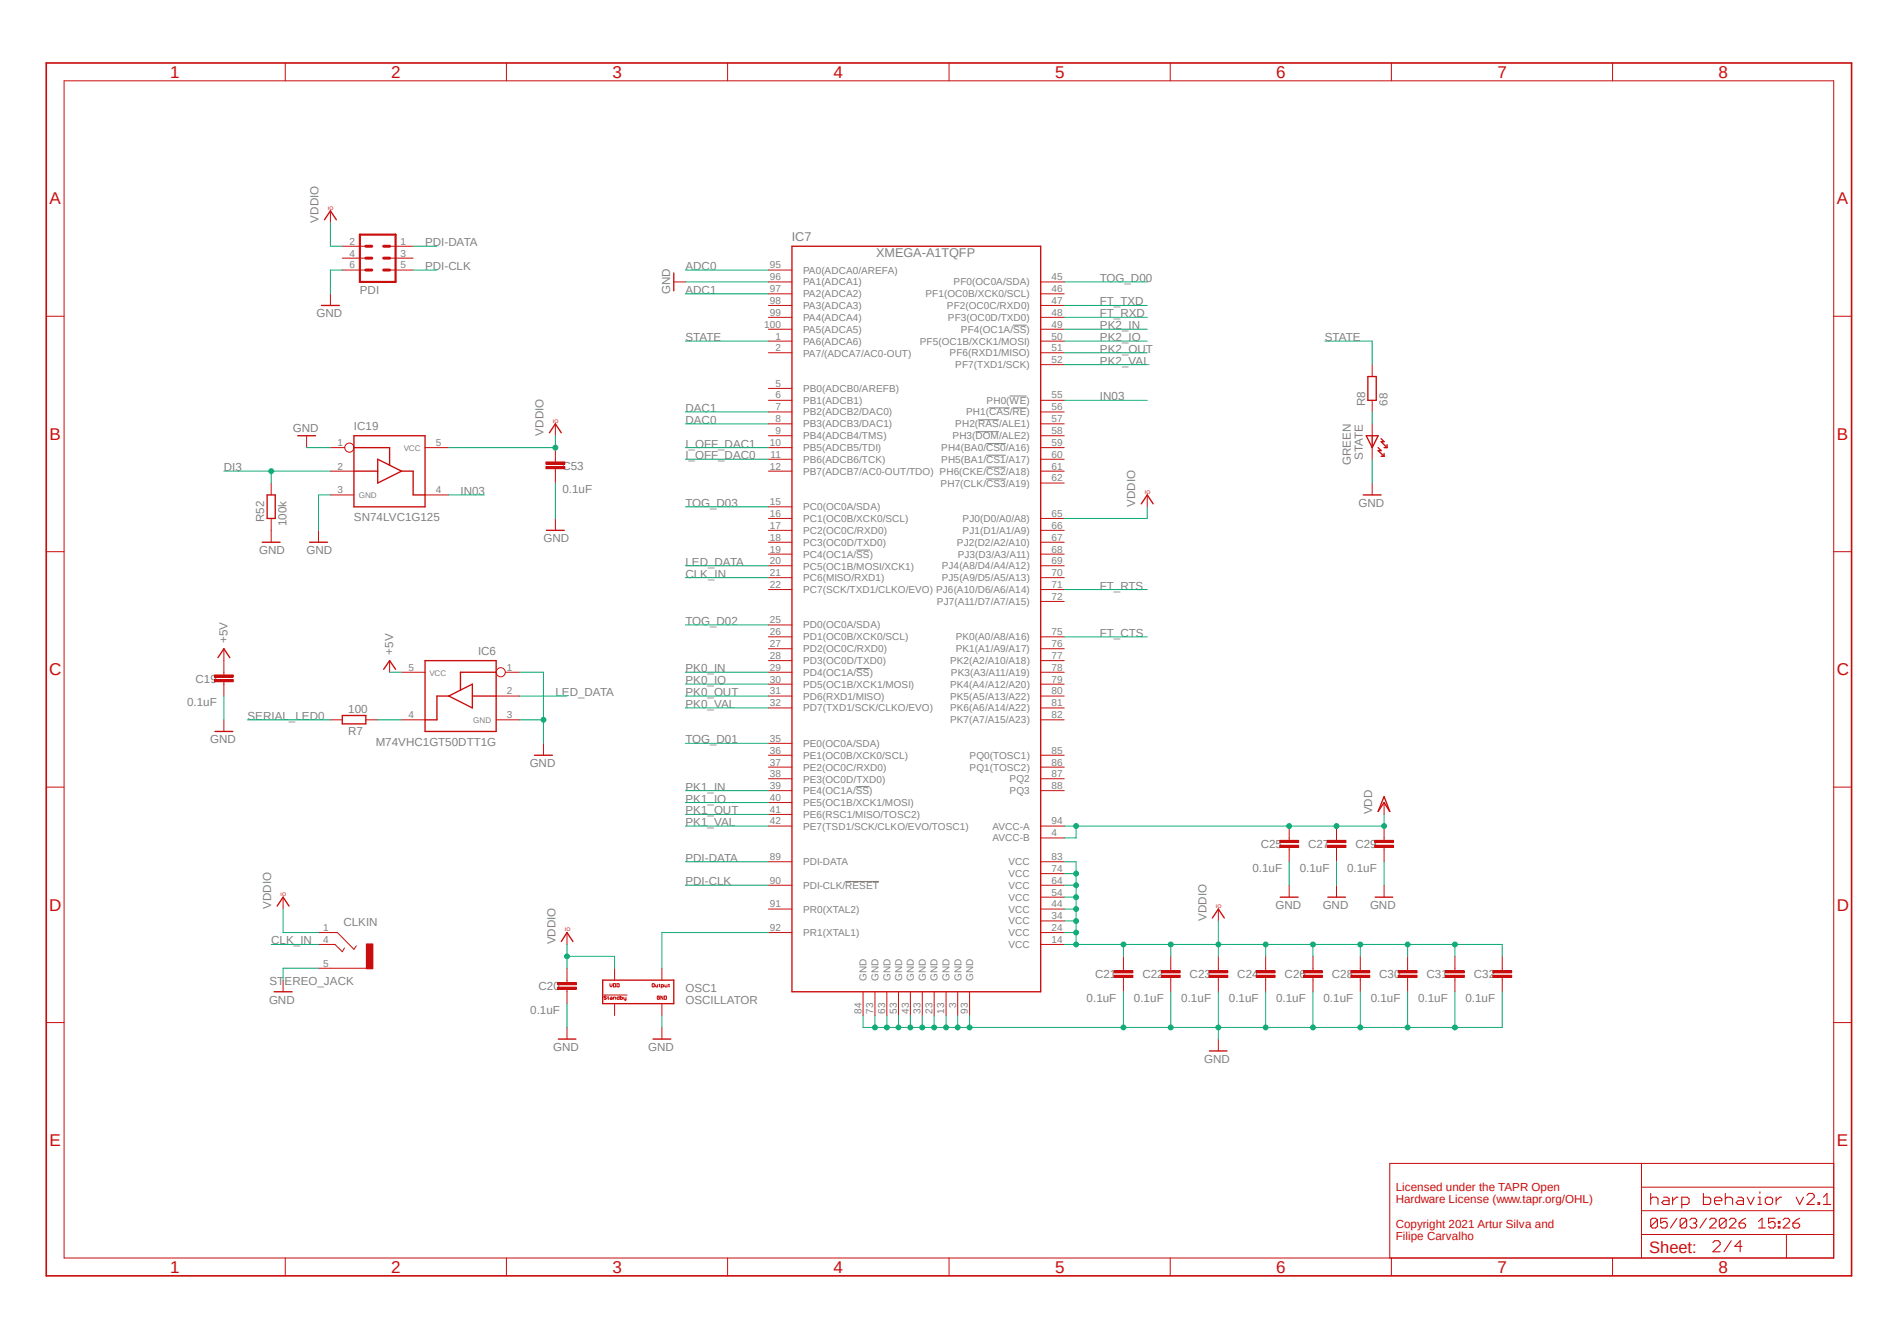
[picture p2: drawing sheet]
<svg xmlns="http://www.w3.org/2000/svg" width="297mm" height="210mm" viewBox="0 0 297 210" stroke-linecap="round" stroke-linejoin="round" font-family="sans-serif">
<path d="M6.9 9.6l283.3 190.6M290.2 9.6l-283.3 190.6" fill="none" stroke="#fff" stroke-width=".16"/>
<g fill="none" stroke="#808080" stroke-width=".16">
<path d="M158.6 50.9h2.1M152.7 67.6h3.7M153.2 65.7h3.2M154.4 69.5h3.1M154.4 71.3h3.1M154.4 73.2h3.1M154.4 75h3.1M154.9 63.9h3.2M158.1 62h2.6M158.5 63.9h2.2M134.1 86.1h2.1M134.1 104.7h2.1"/>
<path d="M132.3 138h5.3M134 123.2h2.1"/>
</g>
<g fill="none" stroke="#c90d0c" stroke-width=".21">
<path d="M214.2 59h1.3v3.7h-1.3zM213.4 77.5h2.8M213.9 68.2h1.9l-1 1.9zM215.8 70.1l.4 .5h-.4l.9 .9M216.2 68.7l.5 .5h-.5l1 .9M216.2 71.5h.5M216.7 70.1h.5M216.7 71v.5M217.2 69.6v.5M87.9 147.4l.9-1.4 .9 1.4M94.4 153.5h11.1v3.7h-11.1zM87.4 162.7h2.8"/>
<path d="M102.2 162.7h2.8"/>
</g>
<g fill="none" stroke="#c90d0c" stroke-width=".16">
<path d="M10 12.7h277.1v184.3h-277.1zM44.7 9.9v2.8M79.3 9.9v2.8M113.9 9.9v2.8M148.6 9.9v2.8M183.2 9.9v2.8M217.8 9.9v2.8M252.5 9.9v2.8M7.2 49.5h2.8M214.8 57.1v1.9M287.1 49.5h2.8M214.8 62.7v1.8"/>
<path d="M214.8 66.4v5.5M214.8 75.6v1.9M7.2 86.4h2.8M287.1 86.4h2.8M7.2 123.3h2.8M287.1 123.3h2.8M51.7 146h1.1l2.6 2.7 .4-.6M51.7 147.9h.8l1.1 1.2 .3-.6M51.7 151.6h5.7M87.3 154.6h3v.3h-3zM87.3 153.9h3v.3h-3zM88.8 146v1.9"/>
<path d="M88.8 151.6v2.2M88.8 155v2.2M94.5 155.8h3.7M94.9 156.1l-.1-.1-.2 .1 .1 .2h.2l-.1 .2-.2-.1M95.1 156.2h.2M95.2 156.1l.1 .4M95.5 154.1v.3l.2 .2 .1-.2v-.3M95.6 156.2l.2 .1v.2h-.2l-.1-.1 .1-.1h.2M96.1 154.1h.3l-.1 .5h-.2zM96.1 156.5v-.3l.3 .1v.2M96.2 151.6v1.9M96.2 157.2v1.8"/>
<path d="M96.6 154.1h.3v.5h-.3zM96.9 156v.5h-.2l-.1-.2 .3-.1M97.2 156v.5h.2l.1-.2-.3-.1M97.7 156.2v.2l.3 .1M98 156.2v.4l-.2 .1M102.2 154.1h.2v.5l-.3-.1zM102.7 154.2v.4h.3v-.4M103.2 154.2h.1M103.3 156.1l-.1-.1-.3 .1 .1 .4 .3-.1v-.1h-.2M103.3 154.1v.5M103.5 154.6h.3l.1-.3-.4-.1v.5M103.6 151.6v1.9"/>
<path d="M103.6 157.2v1.8M103.8 156v.5l-.3-.5v.5M104 156l.4 .1-.1 .4h-.3zM104.1 154.2l.1 .4h.2v-.4M104.6 154.2h.2M104.7 154.1l.1 .5M7.2 160.1h2.8M88.8 160.9v1.8M103.6 160.9v1.8M287.1 160.1h2.8M44.7 197v2.8M79.3 197v2.8"/>
<path d="M113.9 197v2.8M148.6 197v2.8M183.2 197v2.8M217.8 197v2.8M252.5 197v2.8M257 193.3h30.1M257 182.2v14.8M257 189.6h30.1M257 185.9h30.1M279.7 193.3v3.7M287.1 182.2h-69.5v14.8"/>
</g>
<path d="M7.2 9.9h282.7v189.9h-282.7z" fill="none" stroke="#c90d0c" stroke-width=".25"/>
<g fill="none" stroke="#c90d0c" stroke-width=".17">
<path d="M258.4 186.9v1.7M258.4 187.7l.3-.2h.6l.3 .2v.9M259.5 191.1l-.3-.3h-.5l-.3 .3v1M259.5 191.1v1l-.3 .2h-.5l-.3-.2M259.5 191.1l-1.1 1M260.5 187.5h.5l.3 .2v.9h-.8l-.3-.3 .3-.3h.8M261 190.8h-1v.8l.5-.3h.3l.2 .3v.5l-.2 .2h-.5l-.3-.2M261.9 187.5v1.1M262.6 190.8l-1.1 1.5M262.7 187.5h-.2l-.6 .5M263.3 188.6h.9l.3-.3v-.6l-.3-.2h-.9v1.7M264.1 191.1l-.3-.3h-.5l-.2 .3v1"/>
<path d="M264.1 191.1v1l-.3 .2h-.5l-.2-.2M264.1 191.1l-1 1M264.6 191.1l.2-.3h.6l.2 .3v.2l-.2 .3M265.1 191.6h.3M265.4 191.6l.2 .2v.3l-.2 .2h-.6l-.2-.2M266.7 186.9v1.7h.9l.2-.3v-.6l-.2-.2h-.9M267.2 190.8l-1.1 1.5M267.7 191.1l.2-.3h.5l.3 .3v.2l-1 1h1M268.2 194.6l.3-.3h.6l.2 .3v.3l-1.1 1.1h1.1M268.4 188h1.2v-.3l-.3-.2h-.6l-.3 .2v.6l.3 .3h.6M270.1 187.7l.3-.2h.6l.3 .2v.9M270.1 186.9v1.7"/>
<path d="M270.3 191.1l-.3-.3h-.5l-.3 .3v1M270.3 191.1v1l-.3 .2h-.5l-.3-.2M270.3 191.1l-1.1 1M270.8 191.1l.2-.3h.5l.3 .3v.2l-1 1h1M271.1 194.3l-1.2 1.7M272.1 187.5h.6l.3 .2v.9h-.9l-.3-.3 .3-.3h.9M272.3 191.6h.7l.3 .2v.3l-.3 .2h-.5l-.2-.2zM272.8 195.2h-1.2l.9-.9v1.7M273.3 190.8l-.5 .3-.5 .5M273.6 187.5l.5 1.1 .6-1.1M275.3 187.5h.2v1.1M275.3 188.6h.5"/>
<path d="M275.3 192.3h1.1M275.3 191.3l.6-.5v1.5M275.5 186.6v.3M276.4 187.7l.3-.2h.5l.3 .2v.6l-.3 .3h-.5l-.3-.3zM277.9 190.8h-1v.8l.5-.3h.3l.2 .3v.5l-.2 .2h-.5l-.3-.2M278.1 187.5v1.1M278.4 192.1h.3v.2h-.3zM278.4 191.3h.3v.3h-.3zM278.9 187.5h-.2l-.6 .5M279.2 191.1l.2-.3h.6l.2 .3v.2l-1 1h1M280.7 191.6h.8l.3 .2v.3l-.3 .2h-.5l-.3-.2zM281.2 187.5l.6 1.1 .6-1.1"/>
<path d="M281.8 190.8l-.5 .3-.6 .5M282.9 187.2l.3-.3h.6l.3 .3v.3l-1.2 1.1h1.2M284.6 188.3h.3v.3h-.3zM285.5 188.6h1.1M285.5 187.5l.5-.6v1.7"/>
</g>
<path d="M87.3 154.8h3M87.3 154.1h3" fill="none" stroke="#c90d0c" stroke-width=".34"/>
<path d="M57.4 147.8h1v3.9h-1z" fill-rule="evenodd" fill="#c90d0c"/>
<g fill="none" stroke="#c90d0c" stroke-width=".16">
<path d="M51.7 33v1.9M53.6 38.6h3.7M61 38.6h3.7M51.7 46v1.8M53.6 40.4h3.7M53.6 42.3h3.7M61 40.4h3.7M61 42.3h3.7M105.5 44.2h1.8M120.3 42.3h3.7M120.3 47.8h3.7M120.3 49.7h3.7"/>
<path d="M120.3 51.6h3.7M120.3 44.2h3.7M120.3 46h3.7M120.3 53.4h3.7M120.3 55.2h3.7M162.9 47.8h3.7M162.9 49.7h3.7M162.9 51.6h3.7M162.9 44.2h3.7M162.9 46h3.7M162.9 53.4h3.7M162.9 55.2h3.7"/>
<path d="M162.9 57.1h3.7M42.5 75.6v1.9M48 68.2v1.9M51.7 70.1h2.3M51.7 73.8h3.7M51.7 77.5h3.7M66.5 70.1h3.8M66.5 77.5h3.8M85.5 73.1h2.9v.3h-2.9zM85.5 72.3h2.9v.4h-2.9zM87 66.4v1.8M87 70.1v2.2"/>
<path d="M87 73.4v2.2M120.3 62.7h3.7M120.3 64.5h3.7M120.3 79.4h3.7M120.3 66.4h3.7M120.3 60.8h3.7M120.3 68.2h3.7M120.3 70.1h3.7M120.3 71.9h3.7M120.3 73.8h3.7M162.9 62.7h3.7M162.9 64.5h3.7"/>
<path d="M162.9 66.4h3.7M162.9 68.2h3.7M162.9 70.1h3.7M162.9 71.9h3.7M162.9 73.8h3.7M162.9 75.6h3.7M179.6 77.5v1.9M42.5 81.2v3.7M49.9 83.1v1.8M87 81.2v1.9M120.3 81.2h3.7M120.3 83.1h3.7"/>
<path d="M120.3 84.9h3.7M120.3 86.8h3.7M120.3 88.6h3.7M120.3 90.5h3.7M120.3 92.3h3.7M120.3 97.9h3.7M120.3 99.7h3.7M162.9 81.2h3.7M162.9 83.1h3.7M162.9 84.9h3.7M162.9 86.8h3.7M162.9 88.6h3.7"/>
<path d="M162.9 90.5h3.7M162.9 92.3h3.7M162.9 99.7h3.7M162.9 94.2h3.7M33.6 106.4h2.9v.4h-2.9zM33.6 105.7h2.9v.3h-2.9zM35.1 101.6v4.1M35.1 106.8v2.2M35.1 112.7v1.9M51.7 112.7h1.9M57.3 112.7h1.8M61 103.5v1.8"/>
<path d="M62.9 105.3h3.6M62.9 112.7h3.6M77.7 109h3.7M77.7 112.7h3.7M79.1 105.3h2.3M85.1 116.4v1.9M120.3 105.3h3.7M120.3 118.3h3.7M120.3 110.9h3.7M120.3 107.1h3.7M120.3 116.4h3.7M120.3 109h3.7"/>
<path d="M120.3 103.5h3.7M120.3 101.6h3.7M162.9 105.3h3.7M162.9 118.3h3.7M162.9 110.9h3.7M162.9 107.1h3.7M162.9 109h3.7M162.9 103.5h3.7M162.9 101.6h3.7M162.9 112.7h3.7M120.3 135h3.7M120.3 138.6h3.7"/>
<path d="M120.3 120.1h3.7M120.3 122h3.7M120.3 123.8h3.7M120.3 125.7h3.7M120.3 127.6h3.7M120.3 129.4h3.7M162.9 135h3.7M162.9 131.2h3.7M162.9 138.6h3.7M162.9 120.1h3.7M162.9 136.8h3.7M162.9 122h3.7"/>
<path d="M162.9 123.8h3.7M162.9 129.4h3.7M200.4 132.4h2.9v.3h-2.9zM200.4 131.6h2.9v.4h-2.9zM201.8 129.4v2.2M201.8 132.7v2.3M201.8 138.6v1.9M207.8 132.4h2.9v.3h-2.9zM207.8 131.6h2.9v.4h-2.9zM209.3 129.4v2.2M209.3 132.7v2.3M209.3 138.6v1.9"/>
<path d="M215.2 132.4h3v.3h-3zM215.2 131.6h3v.4h-3zM216.7 125.7v1.9M216.7 129.4v2.2M216.7 132.7v2.3M216.7 138.6v1.9M44.3 140.5v1.9M44.3 153.5v1.8M49.9 151.6h1.8M49.9 146h1.8M49.9 147.9h1.8M57.4 147.8h1v3.9h-1z"/>
<path d="M120.3 146h3.7M120.3 142.4h3.7M135.1 155.3v3.7M137 155.3v3.7M138.9 155.3v3.7M140.7 155.3v3.7M142.5 155.3v3.7M144.4 155.3v3.7M146.3 155.3v3.7M148.1 155.3v3.7M149.9 155.3v3.7M151.8 155.3v3.7"/>
<path d="M162.9 146h3.7M162.9 147.9h3.7M162.9 142.4h3.7M162.9 140.5h3.7M162.9 144.2h3.7M174.4 152.7h3v.4h-3zM174.4 152h3v.4h-3zM175.9 149.8v2.2M175.9 153.1v2.2M181.8 152.7h3v.4h-3zM181.8 152h3v.4h-3zM183.3 149.8v2.2"/>
<path d="M183.3 153.1v2.2M189.3 152.7h2.9v.4h-2.9zM189.3 152h2.9v.4h-2.9zM190.8 142.4v1.8M190.8 149.8v2.2M190.8 153.1v2.2M196.7 152.7h2.9v.4h-2.9zM196.7 152h2.9v.4h-2.9zM198.2 149.8v2.2M198.2 153.1v2.2M204.1 152.7h3v.4h-3zM204.1 152h3v.4h-3z"/>
<path d="M205.6 149.8v2.2M205.6 153.1v2.2M211.5 152.7h3v.4h-3zM211.5 152h3v.4h-3zM213 149.8v2.2M213 153.1v2.2M218.9 152.7h3v.4h-3zM218.9 152h3v.4h-3zM220.4 149.8v2.2M220.4 153.1v2.2M226.3 152.7h3v.4h-3zM226.3 152h3v.4h-3z"/>
<path d="M227.8 149.8v2.2M227.8 153.1v2.2M233.7 152.7h3v.4h-3zM233.7 152h3v.4h-3zM235.2 149.8v2.2M235.2 153.1v2.2M190.8 162.7v1.9"/>
<circle cx="54.7" cy="70.1" r=".72"/>
<circle cx="78.4" cy="105.3" r=".72"/>
</g>
<g fill="none" stroke="#c90d0c" stroke-width=".21">
<path d="M50.8 34.4l.9-1.4 1 1.4M124 38.6h38.9v116.7h-38.9zM50.3 47.8h2.8M105.5 42.8v2.8M41.8 77.5h1.3v3.7h-1.3zM46.6 68.2h2.8M55.4 68.2h11.1v11.2h-11.1zM55.4 73.8h3.7M55.4 70.1h5.6v2.8M59.1 71.9l3.8 1.9-3.8 1.8zM62.9 73.8h1.8v3.7h1.8M86 67.8l1-1.4 .9 1.4"/>
<path d="M178.7 78.9l.9-1.4 1 1.4M41.1 84.9h2.8M48.5 84.9h2.8M85.6 83.1h2.7M33.7 114.6h2.7M34.1 103l1-1.4 .9 1.4M53.6 112.1h3.7v1.3h-3.7zM60.1 104.8l.9-1.3 .9 1.3M66.5 103.5h11.2v11.1h-11.2zM70.3 109h-1.9v3.7h-1.9M72.1 108.1l1.9-1v3.8l-3.7-1.9M72.1 108.1l-1.8 .9"/>
<path d="M74 109h3.7M77.7 105.3h-5.6v2.8M83.7 118.3h2.8M216.7 124.8l.9 2.3-.9-1.4-.9 1.4zM42.9 155.3h2.8M43.4 141.9l.9-1.4 1 1.4M189.8 143.8l1-1.4 .9 1.4M200.4 140.5h2.8M207.9 140.5h2.8M215.3 140.5h2.8M189.4 164.6h2.7"/>
</g>
<g fill="none" stroke="#c90d0c" stroke-width=".34">
<path d="M56.3 36.7h5.6v7.5h-5.6zM85.5 73.2h2.9M85.5 72.5h2.9M33.6 106.6h2.9M33.6 105.9h2.9M200.4 132.5h2.9M200.4 131.8h2.9M207.8 132.5h2.9M207.8 131.8h2.9M215.2 132.5h3M215.2 131.8h3M174.4 152.9h3"/>
<path d="M174.4 152.2h3M181.8 152.9h3M181.8 152.2h3M189.3 152.9h2.9M189.3 152.2h2.9M196.7 152.9h2.9M196.7 152.2h2.9M204.1 152.9h3M204.1 152.2h3M211.5 152.9h3M211.5 152.2h3M218.9 152.9h3"/>
<path d="M218.9 152.2h3M226.3 152.9h3M226.3 152.2h3M233.7 152.9h3M233.7 152.2h3"/>
</g>
<path d="M57.3 38.6h.9M60.1 38.6h.9M57.3 42.3h.9M57.3 40.4h.9M60.1 42.3h.9M60.1 40.4h.9" fill="none" stroke="#c90d0c" stroke-width=".47"/>
<path d="M64.7 38.6h3.7M64.7 42.3h3.7M107.3 53.4h13M207.4 53.4h7.4v3.7M214.8 64.5v1.9M107.3 138.6h13M107.3 135h13M88.8 149.8h7.4v1.8M88.8 147.9v3.7" fill="none" stroke="#0dab76" stroke-width=".16"/>
<circle cx="88.8" cy="149.8" r=".38" fill="#0dab76"/>
<g fill="none" stroke="#0dab76" stroke-width=".16">
<path d="M51.7 34.9v3.7h1.9M44.3 142.4v3.6h5.6M166.6 147.9h24.2v1.9M175.9 147.9v1.9M183.3 147.9v1.9M205.6 147.9h22.2v1.9"/>
<circle cx="88.8" cy="149.8" r=".38"/>
</g>
<circle cx="175.9" cy="147.9" r=".38" fill="#0dab76"/>
<circle cx="175.9" cy="147.9" r=".38" fill="none" stroke="#0dab76" stroke-width=".16"/>
<circle cx="183.3" cy="147.9" r=".38" fill="#0dab76"/>
<g fill="none" stroke="#0dab76" stroke-width=".16">
<path d="M190.8 147.9h14.8v1.9M198.2 147.9v1.9"/>
<circle cx="183.3" cy="147.9" r=".38"/>
</g>
<circle cx="190.8" cy="147.9" r=".38" fill="#0dab76"/>
<circle cx="190.8" cy="147.9" r=".38" fill="none" stroke="#0dab76" stroke-width=".16"/>
<circle cx="198.2" cy="147.9" r=".38" fill="#0dab76"/>
<g fill="none" stroke="#0dab76" stroke-width=".16">
<path d="M166.6 135h1.9v12.9M166.6 138.6h1.9M166.6 136.8h1.9M166.6 146h1.9M166.6 144.2h1.9M166.6 142.4h1.9M166.6 140.5h1.9"/>
<circle cx="198.2" cy="147.9" r=".38"/>
</g>
<circle cx="168.5" cy="136.8" r=".38" fill="#0dab76"/>
<circle cx="168.5" cy="136.8" r=".38" fill="none" stroke="#0dab76" stroke-width=".16"/>
<circle cx="168.5" cy="138.6" r=".38" fill="#0dab76"/>
<circle cx="168.5" cy="138.6" r=".38" fill="none" stroke="#0dab76" stroke-width=".16"/>
<circle cx="168.5" cy="140.5" r=".38" fill="#0dab76"/>
<circle cx="168.5" cy="140.5" r=".38" fill="none" stroke="#0dab76" stroke-width=".16"/>
<circle cx="168.5" cy="142.4" r=".38" fill="#0dab76"/>
<circle cx="168.5" cy="142.4" r=".38" fill="none" stroke="#0dab76" stroke-width=".16"/>
<circle cx="168.5" cy="144.2" r=".38" fill="#0dab76"/>
<circle cx="168.5" cy="144.2" r=".38" fill="none" stroke="#0dab76" stroke-width=".16"/>
<circle cx="168.5" cy="146.1" r=".38" fill="#0dab76"/>
<circle cx="168.5" cy="146.1" r=".38" fill="none" stroke="#0dab76" stroke-width=".16"/>
<circle cx="168.5" cy="147.9" r=".38" fill="#0dab76"/>
<g fill="none" stroke="#0dab76" stroke-width=".16">
<path d="M213 147.9v1.9M220.4 147.9v1.9"/>
<circle cx="168.5" cy="147.9" r=".38"/>
</g>
<circle cx="205.6" cy="147.9" r=".38" fill="#0dab76"/>
<circle cx="205.6" cy="147.9" r=".38" fill="none" stroke="#0dab76" stroke-width=".16"/>
<circle cx="213" cy="147.9" r=".38" fill="#0dab76"/>
<circle cx="213" cy="147.9" r=".38" fill="none" stroke="#0dab76" stroke-width=".16"/>
<circle cx="220.4" cy="147.9" r=".38" fill="#0dab76"/>
<circle cx="220.4" cy="147.9" r=".38" fill="none" stroke="#0dab76" stroke-width=".16"/>
<circle cx="227.8" cy="147.9" r=".38" fill="#0dab76"/>
<g fill="none" stroke="#0dab76" stroke-width=".16">
<path d="M87 68.2v1.9h-16.7M190.8 144.2v3.7M227.8 147.9h7.4v1.9"/>
<circle cx="227.8" cy="147.9" r=".38"/>
</g>
<circle cx="87" cy="70.1" r=".38" fill="#0dab76"/>
<g fill="none" stroke="#0dab76" stroke-width=".16">
<path d="M53.6 42.3h-1.9v3.7M166.6 49.7h13M179.6 79.4v1.8h-13M214.8 71.9v3.7M49.9 151.6h-5.6v1.9M88.8 157.2v3.7M103.6 159v1.9M175.9 155.3v5.6h14.9M183.3 155.3v5.6M190.8 155.3v7.4"/>
<circle cx="87" cy="70.1" r=".38"/>
</g>
<circle cx="175.9" cy="160.9" r=".38" fill="#0dab76"/>
<circle cx="175.9" cy="160.9" r=".38" fill="none" stroke="#0dab76" stroke-width=".16"/>
<circle cx="183.3" cy="160.9" r=".38" fill="#0dab76"/>
<circle cx="183.3" cy="160.9" r=".38" fill="none" stroke="#0dab76" stroke-width=".16"/>
<circle cx="190.8" cy="160.9" r=".38" fill="#0dab76"/>
<g fill="none" stroke="#0dab76" stroke-width=".16">
<path d="M198.2 155.3v5.6M205.6 155.3v5.6h-14.8M135.1 160.9h40.8"/>
<circle cx="190.8" cy="160.9" r=".38"/>
</g>
<circle cx="198.2" cy="160.9" r=".38" fill="#0dab76"/>
<g fill="none" stroke="#0dab76" stroke-width=".16">
<path d="M135.1 159v1.9M137 159v1.9M138.9 159v1.9M140.7 159v1.9M142.5 159v1.9M144.4 159v1.9M146.3 159v1.9M148.1 159v1.9M149.9 159v1.9M151.8 159v1.9"/>
<circle cx="198.2" cy="160.9" r=".38"/>
</g>
<circle cx="137" cy="160.9" r=".38" fill="#0dab76"/>
<circle cx="137" cy="160.9" r=".38" fill="none" stroke="#0dab76" stroke-width=".16"/>
<circle cx="138.9" cy="160.9" r=".38" fill="#0dab76"/>
<circle cx="138.9" cy="160.9" r=".38" fill="none" stroke="#0dab76" stroke-width=".16"/>
<circle cx="140.7" cy="160.9" r=".38" fill="#0dab76"/>
<circle cx="140.7" cy="160.9" r=".38" fill="none" stroke="#0dab76" stroke-width=".16"/>
<circle cx="142.5" cy="160.9" r=".38" fill="#0dab76"/>
<circle cx="142.5" cy="160.9" r=".38" fill="none" stroke="#0dab76" stroke-width=".16"/>
<circle cx="144.4" cy="160.9" r=".38" fill="#0dab76"/>
<circle cx="144.4" cy="160.9" r=".38" fill="none" stroke="#0dab76" stroke-width=".16"/>
<circle cx="146.3" cy="160.9" r=".38" fill="#0dab76"/>
<circle cx="146.3" cy="160.9" r=".38" fill="none" stroke="#0dab76" stroke-width=".16"/>
<circle cx="148.1" cy="160.9" r=".38" fill="#0dab76"/>
<circle cx="148.1" cy="160.9" r=".38" fill="none" stroke="#0dab76" stroke-width=".16"/>
<circle cx="149.9" cy="160.9" r=".38" fill="#0dab76"/>
<circle cx="149.9" cy="160.9" r=".38" fill="none" stroke="#0dab76" stroke-width=".16"/>
<circle cx="151.8" cy="160.9" r=".38" fill="#0dab76"/>
<g fill="none" stroke="#0dab76" stroke-width=".16">
<path d="M213 155.3v5.6M220.4 155.3v5.6M227.8 155.3v5.6h-22.2"/>
<circle cx="151.8" cy="160.9" r=".38"/>
</g>
<circle cx="205.6" cy="160.9" r=".38" fill="#0dab76"/>
<circle cx="205.6" cy="160.9" r=".38" fill="none" stroke="#0dab76" stroke-width=".16"/>
<circle cx="220.4" cy="160.9" r=".38" fill="#0dab76"/>
<circle cx="220.4" cy="160.9" r=".38" fill="none" stroke="#0dab76" stroke-width=".16"/>
<circle cx="213" cy="160.9" r=".38" fill="#0dab76"/>
<g fill="none" stroke="#0dab76" stroke-width=".16">
<path d="M227.8 160.9h7.4"/>
<circle cx="213" cy="160.9" r=".38"/>
</g>
<circle cx="227.8" cy="160.9" r=".38" fill="#0dab76"/>
<g fill="none" stroke="#0dab76" stroke-width=".16">
<path d="M107.3 44.2h13M81.4 105.3h3.7v11.1M81.4 112.7h3.7M201.8 135v3.6M209.3 135v3.6M216.7 135v3.6M235.2 155.3v5.6"/>
<circle cx="227.8" cy="160.9" r=".38"/>
</g>
<circle cx="85.1" cy="112.7" r=".38" fill="#0dab76"/>
<g fill="none" stroke="#0dab76" stroke-width=".16">
<path d="M107.3 42.3h13M166.6 47.8h13M166.6 51.6h13M166.6 53.4h13M166.6 55.2h13M166.6 57.1h13M166.6 44.2h13M48 70.1h3.7M51.7 77.5h-1.8v5.6M87 75.6v5.6M107.3 64.5h13M107.3 66.4h13"/>
<path d="M107.3 79.4h13M107.3 90.5h13M107.3 97.9h13M166.6 92.3h13M166.6 99.7h13M35.1 109v3.7M38.7 112.7h13M107.3 105.3h13M107.3 107.1h13M107.3 109h13M107.3 110.9h13M107.3 116.4h13"/>
<path d="M107.3 123.8h13M107.3 125.7h13M107.3 127.6h13M107.3 129.4h13M42.5 147.9h7.4M120.3 146h-16.7v5.6"/>
<circle cx="85.1" cy="112.7" r=".38"/>
</g>
<circle cx="216.7" cy="129.4" r=".38" fill="#0dab76"/>
<g fill="none" stroke="#0dab76" stroke-width=".16">
<path d="M166.6 129.4h35.2M168.5 129.4v1.8h-1.9"/>
<circle cx="216.7" cy="129.4" r=".38"/>
</g>
<circle cx="168.5" cy="129.4" r=".38" fill="#0dab76"/>
<g fill="none" stroke="#0dab76" stroke-width=".16">
<path d="M201.8 129.4h14.9"/>
<circle cx="168.5" cy="129.4" r=".38"/>
</g>
<circle cx="201.8" cy="129.4" r=".38" fill="#0dab76"/>
<circle cx="201.8" cy="129.4" r=".38" fill="none" stroke="#0dab76" stroke-width=".16"/>
<circle cx="209.3" cy="129.4" r=".38" fill="#0dab76"/>
<g fill="none" stroke="#0dab76" stroke-width=".16">
<path d="M107.3 46h13M35.1 73.8h16.6M42.5 73.8v1.8M107.3 70.1h13M107.3 71.9h13M107.3 88.6h13M59.1 112.7h3.8M61 105.3h1.9M81.4 109h7.4M216.7 127.6v1.8"/>
<circle cx="209.3" cy="129.4" r=".38"/>
</g>
<circle cx="42.5" cy="73.8" r=".38" fill="#0dab76"/>
<g fill="none" stroke="#0dab76" stroke-width=".16">
<path d="M70.3 77.5h5.5M166.6 62.7h13"/>
<circle cx="42.5" cy="73.8" r=".38"/>
</g>
<g font-size="2.7" fill="#c90d0c">
<text x="26.6" y="12.2">1</text>
<text x="61.3" y="12.2">2</text>
<text x="95.9" y="12.2">3</text>
<text x="130.5" y="12.2">4</text>
<text x="165.2" y="12.2">5</text>
<text x="199.8" y="12.2">6</text>
<text x="234.4" y="12.2">7</text>
<text x="269.1" y="12.2">8</text>
<text x="7.7" y="32">A</text>
<text x="287.6" y="32">A</text>
<text x="7.7" y="68.9">B</text>
<text x="287.6" y="68.9">B</text>
<text x="7.7" y="105.7">C</text>
<text x="287.6" y="105.7">C</text>
<text x="7.7" y="142.7">D</text>
<text x="287.6" y="142.7">D</text>
<text x="7.7" y="179.5">E</text>
<text x="287.6" y="179.5">E</text>
<text x="26.6" y="199.3">1</text>
<text x="61.3" y="199.3">2</text>
<text x="95.9" y="199.3">3</text>
<text x="130.5" y="199.3">4</text>
<text x="165.2" y="199.3">5</text>
<text x="199.8" y="199.3">6</text>
<text x="234.4" y="199.3">7</text>
<text x="269.1" y="199.3">8</text>
</g>
<text font-size="2.6" fill="#c90d0c" x="258.2" y="196.2">Sheet:</text>
<g font-size="2" fill="#808080">
<text x="124" y="37.7">IC7</text>
<text x="137.2" y="40.3">XMEGA-A1TQFP</text>
</g>
<g font-size="1.8" fill="#808080">
<text x="49.9" y="34.9" transform="rotate(-90 49.9 34.9)">VDDIO</text>
<text x="66.5" y="38.6">PDI-DATA</text>
<text x="56.3" y="46">PDI</text>
<text x="66.5" y="42.3">PDI-CLK</text>
<text x="104.9" y="46" transform="rotate(-90 104.9 46)">GND</text>
<text x="107.3" y="42.3">ADC0</text>
<text x="107.3" y="46">ADC1</text>
<text x="172.2" y="47.8">FT_TXD</text>
<text x="172.2" y="44.2">TOG_D00</text>
<text x="49.6" y="49.7">GND</text>
<text x="107.3" y="53.4">STATE</text>
<text x="172.2" y="49.7">FT_RXD</text>
<text x="172.2" y="51.6">PK2_IN</text>
<text x="172.2" y="53.4">PK2_IO</text>
<text x="207.4" y="53.4">STATE</text>
<text x="172.2" y="55.2">PK2_OUT</text>
<text x="172.2" y="57.1">PK2_VAL</text>
<text x="107.3" y="64.5">DAC1</text>
<text x="172.2" y="62.7">IN03</text>
<text x="213.7" y="63.6" transform="rotate(-90 213.7 63.6)">R8</text>
<text x="217.3" y="63.6" transform="rotate(-90 217.3 63.6)">68</text>
<text x="45.8" y="67.7">GND</text>
<text x="55.4" y="67.3">IC19</text>
<text x="85.1" y="68.2" transform="rotate(-90 85.1 68.2)">VDDIO</text>
<text x="107.3" y="66.4">DAC0</text>
<text x="107.3" y="70.1">I_OFF_DAC1</text>
<text x="107.3" y="71.9">I_OFF_DAC0</text>
<text x="35.1" y="73.8">DI3</text>
<text x="72.1" y="77.5">IN03</text>
<text x="88.1" y="77.2">0.1uF</text>
<text x="88.1" y="73.5">C53</text>
<text x="211.5" y="72.9" transform="rotate(-90 211.5 72.9)">GREEN</text>
<text x="213.4" y="72" transform="rotate(-90 213.4 72)">STATE</text>
<text x="41.4" y="81.8" transform="rotate(-90 41.4 81.8)">R52</text>
<text x="44.9" y="82.4" transform="rotate(-90 44.9 82.4)">100k</text>
<text x="55.4" y="81.7">SN74LVC1G125</text>
<text x="107.3" y="79.4">TOG_D03</text>
<text x="177.8" y="79.4" transform="rotate(-90 177.8 79.4)">VDDIO</text>
<text x="212.7" y="79.4">GND</text>
<text x="40.6" y="86.8">GND</text>
<text x="48" y="86.8">GND</text>
<text x="85.1" y="84.9">GND</text>
<text x="107.3" y="88.6">LED_DATA</text>
<text x="107.3" y="90.5">CLK_IN</text>
<text x="172.2" y="92.3">FT_RTS</text>
<text x="35.6" y="100.7" transform="rotate(-90 35.6 100.7)">+5V</text>
<text x="107.3" y="97.9">TOG_D02</text>
<text x="172.2" y="99.7">FT_CTS</text>
<text x="30.6" y="106.9">C19</text>
<text x="61.6" y="102.5" transform="rotate(-90 61.6 102.5)">+5V</text>
<text x="74.8" y="102.5">IC6</text>
<text x="107.3" y="105.3">PK0_IN</text>
<text x="107.3" y="107.1">PK0_IO</text>
<text x="29.3" y="110.6">0.1uF</text>
<text x="38.7" y="112.7">SERIAL_LED0</text>
<text x="54.5" y="111.6">100</text>
<text x="87" y="109">LED_DATA</text>
<text x="107.3" y="109">PK0_OUT</text>
<text x="107.3" y="110.9">PK0_VAL</text>
<text x="32.9" y="116.4">GND</text>
<text x="54.5" y="115.1">R7</text>
<text x="58.8" y="116.9">M74VHC1GT50DTT1G</text>
<text x="107.3" y="116.4">TOG_D01</text>
<text x="82.9" y="120.1">GND</text>
<text x="107.3" y="123.8">PK1_IN</text>
<text x="107.3" y="125.7">PK1_IO</text>
<text x="107.3" y="127.6">PK1_OUT</text>
<text x="107.3" y="129.4">PK1_VAL</text>
<text x="214.8" y="127.5" transform="rotate(-90 214.8 127.5)">VDD</text>
<text x="107.3" y="135">PDI-DATA</text>
<text x="196.1" y="136.5">0.1uF</text>
<text x="197.4" y="132.8">C25</text>
<text x="203.5" y="136.5">0.1uF</text>
<text x="204.8" y="132.8">C27</text>
<text x="210.9" y="136.5">0.1uF</text>
<text x="212.2" y="132.8">C29</text>
<text x="42.5" y="142.4" transform="rotate(-90 42.5 142.4)">VDDIO</text>
<text x="107.3" y="138.6">PDI-CLK</text>
<text x="199.7" y="142.4">GND</text>
<text x="207.1" y="142.4">GND</text>
<text x="214.5" y="142.4">GND</text>
<text x="42.5" y="147.9">CLK_IN</text>
<text x="53.8" y="144.9">CLKIN</text>
<text x="87" y="147.9" transform="rotate(-90 87 147.9)">VDDIO</text>
<text x="188.9" y="144.2" transform="rotate(-90 188.9 144.2)">VDDIO</text>
<text x="42.2" y="154.2">STEREO_JACK</text>
<text x="84.3" y="155.1">C20</text>
<text x="107.3" y="155.3">OSC1</text>
<text x="171.4" y="153.2">C21</text>
<text x="178.9" y="153.2">C22</text>
<text x="186.3" y="153.2">C23</text>
<text x="193.7" y="153.2">C24</text>
<text x="201.1" y="153.2">C26</text>
<text x="208.5" y="153.2">C28</text>
<text x="215.9" y="153.2">C30</text>
<text x="223.3" y="153.2">C31</text>
<text x="230.8" y="153.2">C32</text>
<text x="42.1" y="157.2">GND</text>
<text x="83" y="158.7">0.1uF</text>
<text x="107.3" y="157.2">OSCILLATOR</text>
<text x="170.1" y="156.9">0.1uF</text>
<text x="177.5" y="156.9">0.1uF</text>
<text x="184.9" y="156.9">0.1uF</text>
<text x="192.4" y="156.9">0.1uF</text>
<text x="199.8" y="156.9">0.1uF</text>
<text x="207.2" y="156.9">0.1uF</text>
<text x="214.6" y="156.9">0.1uF</text>
<text x="222" y="156.9">0.1uF</text>
<text x="229.4" y="156.9">0.1uF</text>
<text x="86.6" y="164.6">GND</text>
<text x="101.5" y="164.6">GND</text>
<text x="188.6" y="166.5">GND</text>
</g>
<g font-size="1.8" fill="#c90d0c">
<text x="218.5" y="186.5">Licensed under the TAPR Open</text>
<text x="218.5" y="188.4">Hardware License (www.tapr.org/OHL)</text>
<text x="218.5" y="192.3">Copyright 2021 Artur Silva and</text>
<text x="218.5" y="194.3">Filipe Carvalho</text>
</g>
<g font-size="1.6" fill="#808080">
<text x="54.7" y="38.3">2</text>
<text x="54.7" y="40.2">4</text>
<text x="62.7" y="38.3">1</text>
<text x="62.7" y="40.2">3</text>
<text x="54.7" y="42">6</text>
<text x="62.7" y="42">5</text>
<text x="120.5" y="47.6">98</text>
<text x="120.5" y="43.9">96</text>
<text x="120.5" y="45.7">97</text>
<text x="120.5" y="42">95</text>
<text x="125.7" y="44.7">PA1(ADCA1)</text>
<text x="125.7" y="46.6">PA2(ADCA2)</text>
<text x="125.7" y="42.8">PA0(ADCA0/AREFA)</text>
<text x="144.9" y="46.5">PF1(OC0B/XCK0/SCL)</text>
<text x="149.3" y="44.7">PF0(OC0A/SDA)</text>
<text x="164.6" y="43.9">45</text>
<text x="164.6" y="45.7">46</text>
<text x="164.6" y="47.6">47</text>
<text x="119.6" y="51.3">100</text>
<text x="120.5" y="49.4">99</text>
<text x="121.4" y="53.2">1</text>
<text x="125.7" y="48.4">PA3(ADCA3)</text>
<text x="125.7" y="50.2">PA4(ADCA4)</text>
<text x="125.7" y="52.1">PA5(ADCA5)</text>
<text x="125.7" y="54">PA6(ADCA6)</text>
<text x="144" y="54">PF5(OC1B/XCK1/MOSI)</text>
<text x="148.3" y="48.4">PF2(OC0C/RXD0)</text>
<text x="148.4" y="50.2">PF3(OC0D/TXD0)</text>
<text x="150.5" y="52.1">PF4(OC1A/SS)</text>
<text x="164.6" y="49.4">48</text>
<text x="164.6" y="51.3">49</text>
<text x="164.6" y="53.2">50</text>
<text x="121.4" y="55">2</text>
<text x="125.7" y="55.8">PA7/(ADCA7/AC0-OUT)</text>
<text x="148.7" y="55.8">PF6(RXD1/MISO)</text>
<text x="149.6" y="57.7">PF7(TXD1/SCK)</text>
<text x="164.6" y="55">51</text>
<text x="164.6" y="56.9">52</text>
<text x="121.4" y="62.4">6</text>
<text x="121.4" y="64.3">7</text>
<text x="121.4" y="60.6">5</text>
<text x="125.7" y="63.2">PB1(ADCB1)</text>
<text x="125.7" y="65.1">PB2(ADCB2/DAC0)</text>
<text x="125.7" y="61.4">PB0(ADCB0/AREFB)</text>
<text x="151.3" y="65.1">PH1(CAS/RE)</text>
<text x="154.5" y="63.2">PH0(WE)</text>
<text x="164.6" y="62.4">55</text>
<text x="164.6" y="64.3">56</text>
<text x="52.8" y="69.8">1</text>
<text x="68.2" y="69.8">5</text>
<text x="120.5" y="69.8">10</text>
<text x="120.6" y="71.7">11</text>
<text x="121.4" y="66.1">8</text>
<text x="121.4" y="68">9</text>
<text x="125.7" y="66.9">PB3(ADCB3/DAC1)</text>
<text x="125.7" y="68.8">PB4(ADCB4/TMS)</text>
<text x="125.7" y="70.7">PB5(ADCB5/TDI)</text>
<text x="147.4" y="70.7">PH4(BA0/CS0/A16)</text>
<text x="149.1" y="68.8">PH3(DOM/ALE2)</text>
<text x="149.6" y="66.9">PH2(RAS/ALE1)</text>
<text x="164.6" y="66.1">57</text>
<text x="164.6" y="68">58</text>
<text x="164.6" y="69.8">59</text>
<text x="164.6" y="71.7">60</text>
<text x="52.8" y="73.5">2</text>
<text x="52.8" y="77.3">3</text>
<text x="68.2" y="77.3">4</text>
<text x="120.5" y="73.5">12</text>
<text x="125.7" y="72.5">PB6(ADCB6/TCK)</text>
<text x="125.7" y="74.3">PB7(ADCB7/AC0-OUT/TDO) PH6(CKE/CS2/A18)</text>
<text x="147.3" y="76.2">PH7(CLK/CS3/A19)</text>
<text x="147.4" y="72.5">PH5(BA1/CS1/A17)</text>
<text x="164.6" y="73.5">61</text>
<text x="164.6" y="75.4">62</text>
<text x="120.5" y="80.9">16</text>
<text x="120.5" y="79.1">15</text>
<text x="120.5" y="82.8">17</text>
<text x="125.7" y="81.7">PC1(OC0B/XCK0/SCL)</text>
<text x="125.7" y="79.9">PC0(OC0A/SDA)</text>
<text x="125.7" y="83.6">PC2(OC0C/RXD0)</text>
<text x="150.7" y="81.7">PJ0(D0/A0/A8)</text>
<text x="150.7" y="83.6">PJ1(D1/A1/A9)</text>
<text x="164.6" y="80.9">65</text>
<text x="164.6" y="82.8">66</text>
<text x="120.5" y="84.7">18</text>
<text x="120.5" y="86.5">19</text>
<text x="120.5" y="88.3">20</text>
<text x="125.7" y="85.5">PC3(OC0D/TXD0)</text>
<text x="125.7" y="87.3">PC4(OC1A/SS)</text>
<text x="125.7" y="89.2">PC5(OC1B/MOSI/XCK1)</text>
<text x="147.4" y="89.2">PJ4(A8/D4/A4/A12)</text>
<text x="149.8" y="85.5">PJ2(D2/A2/A10)</text>
<text x="149.9" y="87.3">PJ3(D3/A3/A11)</text>
<text x="164.6" y="84.7">67</text>
<text x="164.6" y="86.5">68</text>
<text x="164.6" y="88.3">69</text>
<text x="120.5" y="90.2">21</text>
<text x="120.5" y="92.1">22</text>
<text x="125.7" y="91">PC6(MISO/RXD1)</text>
<text x="125.7" y="92.9">PC7(SCK/TXD1/CLKO/EVO) PJ6(A10/D6/A6/A14)</text>
<text x="146.7" y="94.7">PJ7(A11/D7/A7/A15)</text>
<text x="147.4" y="91">PJ5(A9/D5/A5/A13)</text>
<text x="164.6" y="90.2">70</text>
<text x="164.6" y="92.1">71</text>
<text x="164.6" y="93.9">72</text>
<text x="120.5" y="97.6">25</text>
<text x="120.5" y="99.5">26</text>
<text x="120.5" y="101.3">27</text>
<text x="125.7" y="98.4">PD0(OC0A/SDA)</text>
<text x="125.7" y="100.3">PD1(OC0B/XCK0/SCL)</text>
<text x="149.6" y="100.3">PK0(A0/A8/A16)</text>
<text x="164.6" y="99.5">75</text>
<text x="164.6" y="101.3">76</text>
<text x="64" y="105">5</text>
<text x="79.4" y="105">1</text>
<text x="120.5" y="105">29</text>
<text x="120.5" y="106.9">30</text>
<text x="120.5" y="103.2">28</text>
<text x="125.7" y="105.9">PD4(OC1A/SS)</text>
<text x="125.7" y="107.7">PD5(OC1B/XCK1/MOSI)</text>
<text x="125.7" y="104">PD3(OC0D/TXD0)</text>
<text x="125.7" y="102.2">PD2(OC0C/RXD0)</text>
<text x="148.8" y="104">PK2(A2/A10/A18)</text>
<text x="148.8" y="107.7">PK4(A4/A12/A20)</text>
<text x="148.9" y="105.8">PK3(A3/A11/A19)</text>
<text x="149.6" y="102.2">PK1(A1/A9/A17)</text>
<text x="164.6" y="103.2">77</text>
<text x="164.6" y="105">78</text>
<text x="164.6" y="106.9">79</text>
<text x="64" y="112.4">4</text>
<text x="79.4" y="108.8">2</text>
<text x="79.4" y="112.4">3</text>
<text x="120.5" y="110.6">32</text>
<text x="120.5" y="108.8">31</text>
<text x="125.7" y="111.4">PD7(TXD1/SCK/CLKO/EVO)</text>
<text x="125.7" y="109.6">PD6(RXD1/MISO)</text>
<text x="148.8" y="109.6">PK5(A5/A13/A22)</text>
<text x="148.8" y="111.4">PK6(A6/A14/A22)</text>
<text x="148.8" y="113.2">PK7(A7/A15/A23)</text>
<text x="164.6" y="108.8">80</text>
<text x="164.6" y="110.6">81</text>
<text x="164.6" y="112.4">82</text>
<text x="120.5" y="119.9">37</text>
<text x="120.5" y="118">36</text>
<text x="120.5" y="116.2">35</text>
<text x="125.7" y="118.8">PE1(OC0B/XCK0/SCL)</text>
<text x="125.7" y="117">PE0(OC0A/SDA)</text>
<text x="151.8" y="118.8">PQ0(TOSC1)</text>
<text x="164.6" y="118">85</text>
<text x="164.6" y="119.9">86</text>
<text x="120.5" y="121.7">38</text>
<text x="120.5" y="123.6">39</text>
<text x="120.5" y="125.4">40</text>
<text x="125.7" y="120.7">PE2(OC0C/RXD0)</text>
<text x="125.7" y="122.6">PE3(OC0D/TXD0)</text>
<text x="125.7" y="124.4">PE4(OC1A/SS)</text>
<text x="151.8" y="120.7">PQ1(TOSC2)</text>
<text x="158.1" y="122.5">PQ2</text>
<text x="158.1" y="124.4">PQ3</text>
<text x="164.6" y="121.7">87</text>
<text x="164.6" y="123.6">88</text>
<text x="120.5" y="127.3">41</text>
<text x="120.5" y="129.1">42</text>
<text x="125.7" y="126.2">PE5(OC1B/XCK1/MOSI)</text>
<text x="125.7" y="128.1">PE6(RSC1/MISO/TOSC2)</text>
<text x="125.7" y="130">PE7(TSD1/SCK/CLKO/EVO/TOSC1)</text>
<text x="155.4" y="131.8">AVCC-B</text>
<text x="155.4" y="129.9">AVCC-A</text>
<text x="164.6" y="131">4</text>
<text x="164.6" y="129.1">94</text>
<text x="120.5" y="134.7">89</text>
<text x="125.7" y="135.5">PDI-DATA</text>
<text x="157.9" y="135.5">VCC</text>
<text x="157.9" y="137.4">VCC</text>
<text x="164.6" y="134.7">83</text>
<text x="164.6" y="136.6">74</text>
<text x="120.5" y="142.1">91</text>
<text x="120.5" y="138.4">90</text>
<text x="125.7" y="142.9">PR0(XTAL2)</text>
<text x="125.7" y="139.2">PDI-CLK/RESET</text>
<text x="157.9" y="139.2">VCC</text>
<text x="157.9" y="141.1">VCC</text>
<text x="157.9" y="142.9">VCC</text>
<text x="164.6" y="138.4">64</text>
<text x="164.6" y="140.3">54</text>
<text x="164.6" y="142.1">44</text>
<text x="164.6" y="144">34</text>
<text x="50.6" y="145.8">1</text>
<text x="50.6" y="147.7">4</text>
<text x="120.5" y="145.8">92</text>
<text x="125.7" y="146.6">PR1(XTAL1)</text>
<text x="157.9" y="144.8">VCC</text>
<text x="157.9" y="146.6">VCC</text>
<text x="157.9" y="148.5">VCC</text>
<text x="164.6" y="145.8">24</text>
<text x="164.6" y="147.7">14</text>
<text x="50.6" y="151.4">5</text>
<text x="135.7" y="153.6" transform="rotate(-90 135.7 153.6)">GND</text>
<text x="137.5" y="153.6" transform="rotate(-90 137.5 153.6)">GND</text>
<text x="139.4" y="153.6" transform="rotate(-90 139.4 153.6)">GND</text>
<text x="141.3" y="153.6" transform="rotate(-90 141.3 153.6)">GND</text>
<text x="143.1" y="153.6" transform="rotate(-90 143.1 153.6)">GND</text>
<text x="144.9" y="153.6" transform="rotate(-90 144.9 153.6)">GND</text>
<text x="146.8" y="153.6" transform="rotate(-90 146.8 153.6)">GND</text>
<text x="148.7" y="153.6" transform="rotate(-90 148.7 153.6)">GND</text>
<text x="150.5" y="153.6" transform="rotate(-90 150.5 153.6)">GND</text>
<text x="152.4" y="153.6" transform="rotate(-90 152.4 153.6)">GND</text>
<text x="134.9" y="158.8" transform="rotate(-90 134.9 158.8)">84</text>
<text x="136.7" y="158.8" transform="rotate(-90 136.7 158.8)">73</text>
<text x="138.6" y="158.8" transform="rotate(-90 138.6 158.8)">63</text>
<text x="140.4" y="158.8" transform="rotate(-90 140.4 158.8)">53</text>
<text x="142.3" y="158.8" transform="rotate(-90 142.3 158.8)">43</text>
<text x="144.1" y="158.8" transform="rotate(-90 144.1 158.8)">33</text>
<text x="146" y="158.8" transform="rotate(-90 146 158.8)">23</text>
<text x="147.8" y="158.8" transform="rotate(-90 147.8 158.8)">13</text>
<text x="149.7" y="157.9" transform="rotate(-90 149.7 157.9)">3</text>
<text x="151.6" y="158.8" transform="rotate(-90 151.6 158.8)">93</text>
</g>
<g font-size="1.3" fill="#808080">
<text x="63.2" y="70.7">VCC</text>
<text x="56.2" y="78.1">GND</text>
<text x="67.2" y="105.9">VCC</text>
<text x="74.1" y="113.3">GND</text>
</g>
<g font-size=".8" fill="#c90d0c">
<text x="51.4" y="32.9">IO</text>
<text x="86.6" y="66.2">IO</text>
<text x="179.2" y="77.3">IO</text>
<text x="43.9" y="140.3">IO</text>
<text x="190.4" y="142.2">IO</text>
<text x="88.4" y="145.9">IO</text>
</g>
</svg>
